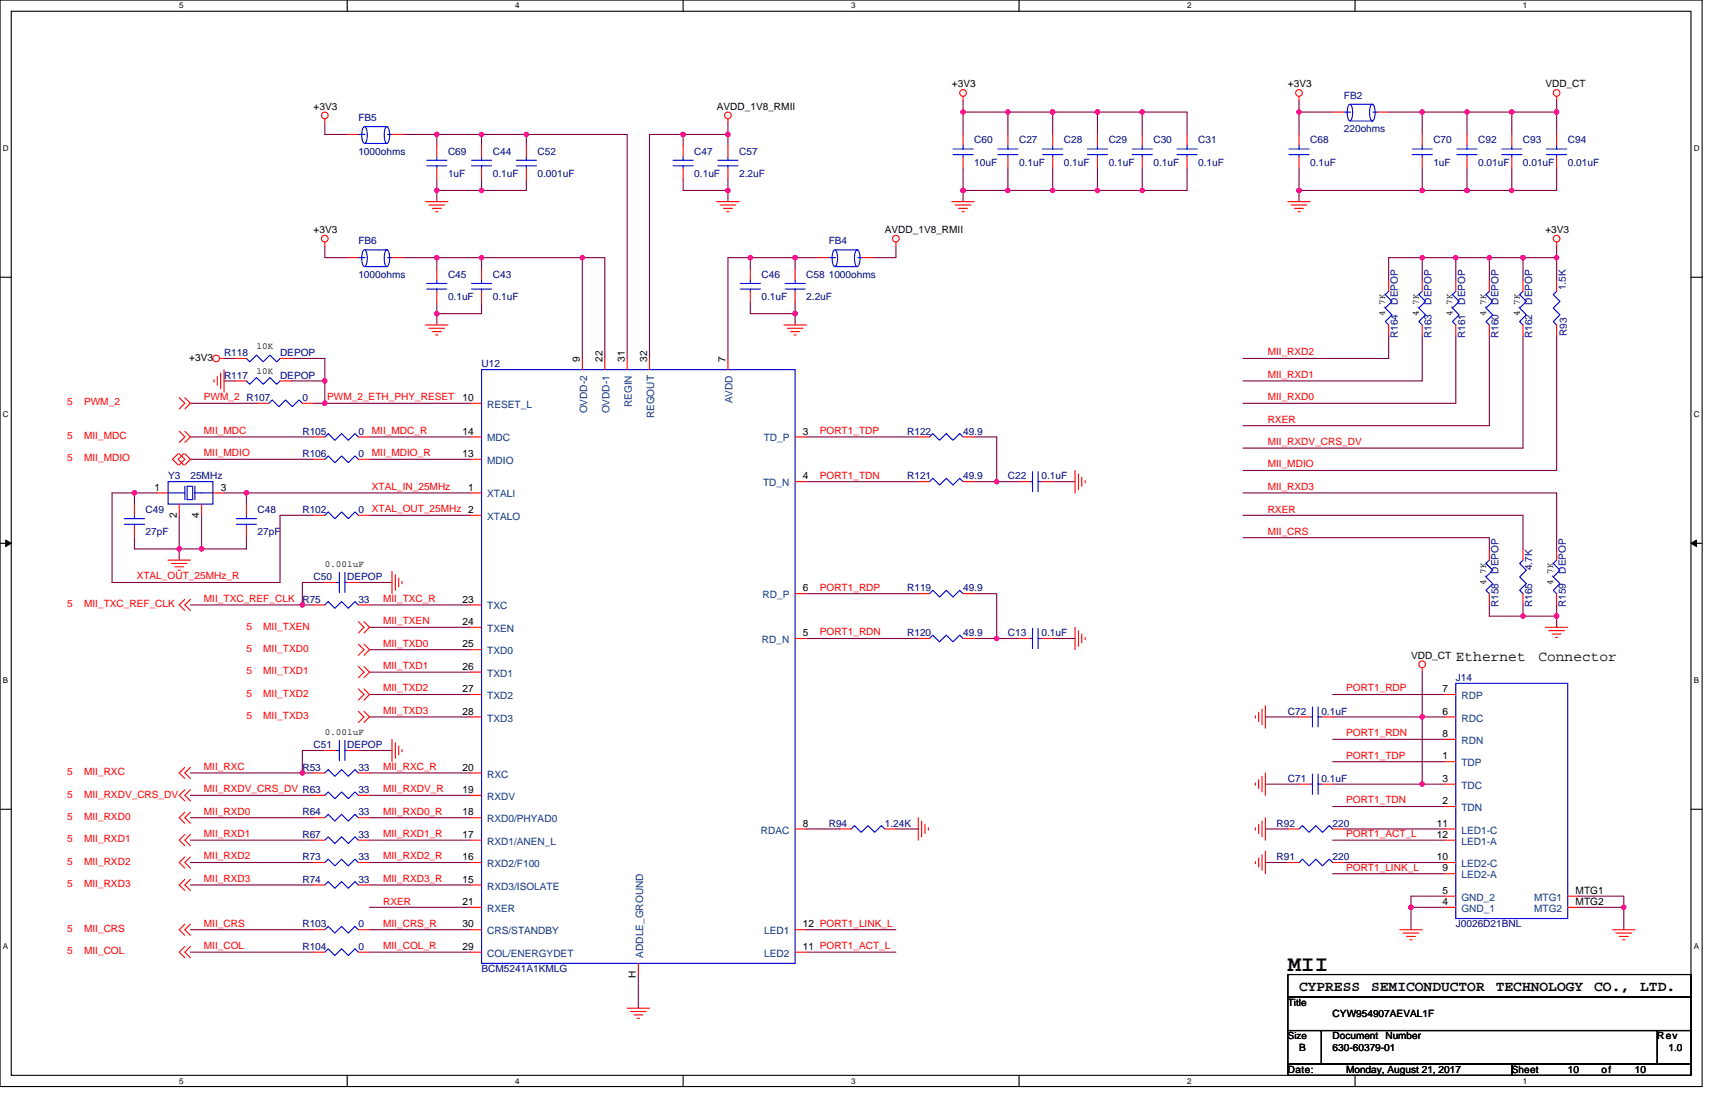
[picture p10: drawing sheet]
<svg xmlns="http://www.w3.org/2000/svg" width="432mm" height="279mm" viewBox="0 0 432 279" stroke-linecap="round" stroke-linejoin="round" font-family="sans-serif">
<path d="M0 0h428.6v273.5h-428.6zM2.8 2.8h422.9v267.9h-422.9z" fill="none" stroke="#000" stroke-width=".28"/>
<g fill="#fff">
<path d="M45.1 .3h1.1v2.3h-1.1z"/>
<path d="M45.1 271h1.1v2.2h-1.1z"/>
</g>
<path d="M87.4 0v2.8M87.4 270.7v2.8" fill="none" stroke="#000" stroke-width=".28"/>
<g fill="#fff">
<path d="M129.7 .3h1.1v2.3h-1.1z"/>
<path d="M129.7 271h1.1v2.2h-1.1z"/>
</g>
<path d="M172 0v2.8M172 270.7v2.8" fill="none" stroke="#000" stroke-width=".28"/>
<g fill="#fff">
<path d="M214.3 .3h1.1v2.3h-1.1z"/>
<path d="M214.3 271h1.1v2.2h-1.1z"/>
</g>
<path d="M256.6 0v2.8M256.6 270.7v2.8" fill="none" stroke="#000" stroke-width=".28"/>
<g fill="#fff">
<path d="M298.9 .3h1.1v2.3h-1.1z"/>
<path d="M298.9 271h1.1v2.2h-1.1z"/>
</g>
<path d="M341.2 0v2.8M341.2 270.7v2.8" fill="none" stroke="#000" stroke-width=".28"/>
<g fill="#fff">
<path d="M383.5 .3h1.1v2.3h-1.1z"/>
<path d="M383.5 271h1.1v2.2h-1.1z"/>
<path d="M.7 36.3h1.5v2.3h-1.5z"/>
<path d="M426.5 36.3h1.4v2.3h-1.4z"/>
<path d="M.7 103.3h1.5v2.2h-1.5z"/>
<path d="M426.5 103.3h1.4v2.2h-1.4z"/>
</g>
<path d="M0 69.8h2.8M425.7 69.8h2.9" fill="none" stroke="#000" stroke-width=".28"/>
<g fill="#fff">
<path d="M.7 170.2h1.4v2.3h-1.4z"/>
<path d="M426.5 170.2h1.3v2.3h-1.3z"/>
</g>
<path d="M0 136.8h2.8M425.7 136.8h2.9" fill="none" stroke="#000" stroke-width=".28"/>
<path d="M1.4 135.9l1.4 .9-1.4 .8zM425.7 136.8l1.4-.9v1.7z" fill="#000" stroke="#000" stroke-width=".25"/>
<g fill="#fff">
<path d="M.7 237.2h1.4v2.2h-1.4z"/>
<path d="M426.4 237.2h1.4v2.2h-1.4z"/>
</g>
<path d="M0 203.7h2.8M425.7 203.7h2.9M324.3 245.3h101.4v5.7h-101.4zM324.3 251h101.4v8.4h-101.4zM324.3 259.4h8.4v8.5h-8.4zM332.7 259.4h84.6v8.5h-84.6zM417.3 259.4h8.4v8.5h-8.4zM324.3 267.9h56.3v2.8h-56.3zM380.6 267.9h45.1v2.8h-45.1z" fill="none" stroke="#000" stroke-width=".28"/>
<g fill="none" stroke="#800040" stroke-width=".28">
<path d="M81.8 31v2.8h5.6M101.5 33.8h8.5M110 33.8v2.9M110 33.8h11.2M121.2 33.8v2.9M121.2 33.8h11.3M132.5 33.8h25.4v56.4M132.5 33.8v2.9M172 33.8h-8.5v56.4M172 33.8v2.9M172 33.8h11.3M183.3 31v2.8"/>
<path d="M183.3 33.8v2.9M242.5 28.2h11.3M242.5 25.4v2.8M242.5 28.2v5.6M253.8 28.2h11.2M253.8 28.2v5.6M265 28.2h11.3M265 28.2v5.6M276.3 28.2h11.3M276.3 28.2v5.6M287.6 28.2h11.3v5.6M287.6 28.2v5.6"/>
<path d="M327.1 28.2h8.4M327.1 28.2v5.6M327.1 25.4v2.8M349.6 28.2h8.5M369.4 28.2h-11.3v5.6M380.6 28.2h-11.2v5.6M391.9 28.2v5.6M391.9 25.4v2.8M391.9 28.2h-11.3v5.6M110 45.1v2.8M110 47.9v2.9M110 47.9h11.2"/>
<path d="M121.2 45.1v2.8M132.5 45.1v2.8h-11.3M172 45.1v2.8h11.3M183.3 45.1v2.8M183.3 47.9v2.9M242.5 42.3v5.6M242.5 47.9v2.9M242.5 47.9h11.3M253.8 47.9h11.2M253.8 42.3v5.6M265 47.9h11.3M265 42.3v5.6"/>
<path d="M276.3 47.9h11.3M276.3 42.3v5.6M287.6 42.3v5.6M298.9 42.3v5.6h-11.3M327.1 42.3v5.6M327.1 47.9h31M327.1 47.9v2.9M358.1 42.3v5.6M358.1 47.9h11.3M369.4 42.3v5.6h11.2M391.9 42.3v5.6h-11.3v-5.6M81.8 62v2.9h5.6"/>
<path d="M101.5 64.9h8.5M110 64.9v2.8M110 76.1v2.9M110 64.9h11.2M121.2 64.9v2.8M121.2 76.1v2.9h-11.2v2.8M121.2 64.9h25.4M146.6 64.9h5.7v25.3M146.6 64.9v25.3M188.9 76.1v2.9h11.3M188.9 64.9h11.3M188.9 64.9h-5.6v25.3"/>
<path d="M188.9 64.9v2.8M200.2 76.1v2.9M200.2 79v2.8M200.2 64.9v2.8M200.2 64.9h5.6M225.6 62v2.9h-5.7M358.1 64.9h-8.5v5.6M358.1 64.9v5.6M358.1 64.9h8.4M366.5 64.9h8.5M366.5 64.9v5.6M375 64.9v5.6"/>
<path d="M375 64.9h8.5M383.5 64.9v5.6M383.5 64.9h8.4M391.9 62v2.9M391.9 64.9v5.6M56.4 95.9h2.8M56.4 90.2h2.8M73.3 90.2h8.5v5.7M73.3 95.9h8.5M81.8 95.9v5.6M349.6 84.6v5.6h-36.6M358.1 84.6v11.3h-45.1"/>
<path d="M366.5 84.6v16.9h-53.5M375 84.6v22.5h-62M383.5 84.6v28.2h-70.5M391.9 84.6v33.8h-78.9M47.9 101.5h17M47.9 110h31.1M47.9 115.6h31.1M79 101.5h2.8M81.8 101.5h36.6M93 110h25.4M93 115.6h25.4M203 110h28.2"/>
<path d="M245.3 110h5.7v11.2M33.8 135.3v2.9h17M33.8 124.1v2.8M39.5 124.1h-11.3v22.5h42.3v-16.9h8.5M45.1 129.7v11.3M50.8 129.7v8.5M56.4 124.1h5.6M62 124.1v2.8M62 135.3v2.9h-11.2M62 124.1h56.4M93 129.7h25.4M203 121.2h28.2"/>
<path d="M245.3 121.2h5.7M251 121.2h5.6M265 121.2h5.7M313 135.3h62v2.9M313 124.1h78.9v14.1M313 129.7h70.5v8.5M47.9 152.3h28.2M76.1 152.3h2.9M81.8 146.6h-5.7v5.7M90.2 146.6h8.5M93 152.3h25.4M93 157.9h25.4"/>
<path d="M203 149.4h28.2M245.3 149.4h5.7v11.3M375 152.3v2.8h8.5M383.5 155.1h8.4M383.5 152.3v2.8M391.9 155.1v2.8M391.9 152.3v2.8M93 163.5h25.4M93 169.2h25.4M93 174.8h25.4M203 160.7h28.2M245.3 160.7h5.7"/>
<path d="M251 160.7h5.6M265 160.7h5.7M335.5 174.8h28.2M358.1 169.2v11.3h5.6M47.9 194.6h28.2M76.1 194.6h2.9M81.8 188.9h-5.7v5.7M90.2 188.9h8.5M93 194.6h25.4M93 180.5h25.4M318.6 180.5h8.5M318.6 197.4h8.5"/>
<path d="M335.5 180.5h22.6v16.9M335.5 197.4h22.6M335.5 191.7h28.2M335.5 186.1h28.2M358.1 197.4h5.6M47.9 200.2h31.1M47.9 205.8h31.1M47.9 211.5h31.1M47.9 217.1h31.1M93 200.2h25.4M93 205.8h25.4M93 211.5h25.4"/>
<path d="M93 217.1h25.4M203 208.7h8.5M225.6 208.7h5.6M318.6 208.7h5.7M318.6 217.1h5.7M335.5 211.5h28.2M335.5 219.9h28.2M335.5 203h28.2M338.3 208.7h25.4M338.3 217.1h25.4M47.9 222.8h31.1M47.9 234h31.1"/>
<path d="M47.9 239.7h31.1M93 222.8h25.4M93 228.4h25.4M93 234h25.4M93 239.7h25.4M203 234h22.6M203 239.7h22.6M355.3 228.4h8.4M355.3 228.4v5.6M363.7 225.6h-8.4v2.8M397.6 228.4h11.2M397.6 225.6h11.2v2.8"/>
<path d="M408.8 228.4v5.6M160.7 245.3v8.5"/>
</g>
<g fill="#f0f" stroke="#f0f" stroke-width=".28">
<circle cx="355.2" cy="228.4" r=".57"/>
<circle cx="408.8" cy="228.4" r=".56"/>
<circle cx="358.1" cy="197.4" r=".55"/>
<circle cx="358.1" cy="180.4" r=".55"/>
<circle cx="391.9" cy="64.9" r=".55"/>
<circle cx="358.1" cy="64.9" r=".55"/>
<circle cx="366.5" cy="64.9" r=".55"/>
<circle cx="383.4" cy="64.9" r=".56"/>
<circle cx="375" cy="64.9" r=".55"/>
<circle cx="253.7" cy="28.2" r=".55"/>
<circle cx="242.5" cy="28.2" r=".56"/>
<circle cx="287.6" cy="28.2" r=".55"/>
<circle cx="276.3" cy="28.2" r=".55"/>
<circle cx="265" cy="28.2" r=".55"/>
<circle cx="253.7" cy="47.9" r=".55"/>
<circle cx="242.5" cy="47.9" r=".56"/>
<circle cx="287.6" cy="47.9" r=".55"/>
<circle cx="276.3" cy="47.9" r=".55"/>
<circle cx="265" cy="47.9" r=".55"/>
<circle cx="327.1" cy="28.2" r=".56"/>
<circle cx="369.3" cy="28.2" r=".56"/>
<circle cx="380.6" cy="28.2" r=".55"/>
<circle cx="358.1" cy="28.2" r=".55"/>
<circle cx="327.1" cy="47.9" r=".56"/>
<circle cx="369.3" cy="47.9" r=".56"/>
<circle cx="380.6" cy="47.9" r=".55"/>
<circle cx="358.1" cy="47.9" r=".55"/>
<circle cx="391.9" cy="28.2" r=".55"/>
<circle cx="250.9" cy="121.2" r=".55"/>
<circle cx="250.9" cy="160.7" r=".55"/>
<circle cx="200.2" cy="64.9" r=".56"/>
<circle cx="188.9" cy="64.9" r=".55"/>
<circle cx="200.2" cy="78.9" r=".56"/>
<circle cx="183.3" cy="33.8" r=".55"/>
<circle cx="183.3" cy="47.9" r=".55"/>
<circle cx="172" cy="33.8" r=".56"/>
<circle cx="110" cy="33.8" r=".55"/>
<circle cx="132.5" cy="33.8" r=".55"/>
<circle cx="121.2" cy="33.8" r=".55"/>
<circle cx="121.2" cy="47.9" r=".55"/>
<circle cx="110" cy="47.9" r=".55"/>
<circle cx="110" cy="64.9" r=".55"/>
<circle cx="110" cy="78.9" r=".55"/>
<circle cx="121.2" cy="64.9" r=".55"/>
<circle cx="146.6" cy="64.9" r=".55"/>
<circle cx="81.8" cy="95.9" r=".55"/>
<circle cx="62" cy="124.1" r=".55"/>
<circle cx="33.8" cy="124.1" r=".55"/>
<circle cx="45.1" cy="138.2" r=".56"/>
<circle cx="50.8" cy="138.2" r=".55"/>
<circle cx="76.1" cy="194.5" r=".55"/>
<circle cx="76.1" cy="152.2" r=".55"/>
<circle cx="383.4" cy="155.1" r=".56"/>
<circle cx="391.9" cy="155.1" r=".55"/>
<circle cx="81.8" cy="101.5" r=".56"/>
</g>
<g fill="none" stroke="#f00" stroke-width=".28">
<path d="M81.8 29.9v1.1M87.4 33.8h2.8M98.7 33.8h2.8M110 36.7v2.8M121.2 36.7v2.8M132.5 36.7v2.8M172 36.7v2.8M183.3 36.7v2.8M183.3 29.9v1.1M242.5 24.3v1.1M242.5 39.5v2.8M242.5 33.8v2.9"/>
<path d="M253.8 39.5v2.8M253.8 33.8v2.9M265 39.5v2.8M265 33.8v2.9M276.3 39.5v2.8M276.3 33.8v2.9M287.6 39.5v2.8M287.6 33.8v2.9M298.9 39.5v2.8M298.9 33.8v2.9M327.1 39.5v2.8M327.1 33.8v2.9"/>
<path d="M327.1 24.3v1.1M335.5 28.2h2.8M346.8 28.2h2.8M358.1 39.5v2.8M358.1 33.8v2.9M369.4 39.5v2.8M369.4 33.8v2.9M380.6 39.5v2.8M380.6 33.8v2.9M391.9 24.3v1.1M391.9 39.5v2.8M391.9 33.8v2.9"/>
<path d="M107.1 50.8h5.7M108 51.6h4M108.8 52.5h2.3M109.7 53.3h.6M110 42.3v2.8M121.2 42.3v2.8M132.5 42.3v2.8M172 42.3v2.8M180.5 50.8h5.6M181.3 51.6h4M182.2 52.5h2.2M183 53.3h.6"/>
<path d="M183.3 42.3v2.8M239.7 50.8h5.6M240.5 51.6h4M241.4 52.5h2.2M242.2 53.3h.6M324.3 50.8h5.6M325.1 51.6h3.9M325.9 52.5h2.3M326.8 53.3h.5M81.8 60.9v1.1M87.4 64.9h2.8M98.7 64.9h2.8"/>
<path d="M110 73.3v2.8M110 67.7v2.8M121.2 73.3v2.8M121.2 67.7v2.8M188.9 73.3v2.8M188.9 67.7v2.8M200.2 73.3v2.8M200.2 67.7v2.8M205.8 64.9h2.9M217.1 64.9h2.8M225.6 60.9v1.1M349.6 70.5v2.8"/>
<path d="M358.1 70.5v2.8M366.5 70.5v2.8M375 70.5v2.8M383.5 70.5v2.8M391.9 60.9v1.1M391.9 70.5v2.8M53.9 95.6v.6M54.7 94.7v2.3M55.3 90.2h1.1M55.6 93.9v4M56.4 93v5.7M59.2 90.2h2.8"/>
<path d="M59.2 95.9h2.8M70.5 90.2h2.8M70.5 95.9h2.8M107.1 81.8h5.7M108 82.6h4M108.8 83.5h2.3M109.7 84.3h.6M146.6 90.2v2.8M152.3 90.2v2.8M157.9 90.2v2.8M163.5 90.2v2.8M183.3 90.2v2.8"/>
<path d="M197.4 81.8h5.6M198.2 82.6h4M199.1 83.5h2.2M199.9 84.3h.6M349.6 81.8v2.8M358.1 81.8v2.8M366.5 81.8v2.8M375 81.8v2.8M383.5 81.8v2.8M391.9 81.8v2.8M44.9 114.2l-1.5 1.4 1.5 1.4M45.1 100.1l1.4 1.4-1.4 1.4"/>
<path d="M45.1 108.6l1.4 1.4-1.4 1.4M45.1 114.2l1.4 1.4-1.4 1.4M46.2 114.2l-1.3 1.4 1.3 1.4M46.5 100.1l1.4 1.4-1.4 1.4M46.5 108.6l1.4 1.4-1.4 1.4M46.5 114.2l1.4 1.4-1.4 1.4M64.9 101.5h2.8M76.1 101.5h2.9M79 110h2.8M79 115.6h2.8M90.2 110h2.8M90.2 115.6h2.8"/>
<path d="M118.4 101.5h2.8M118.4 110h2.8M118.4 115.6h2.8M200.2 110h2.8M231.2 110h2.8M242.5 110h2.8M270.7 118.4v5.7M271.5 119.3v3.9M33.8 132.5v2.8M33.8 126.9v2.8M39.5 124.1h2.8M45.1 126.9v2.8"/>
<path d="M50.8 126.9v2.8M53.6 124.1h2.8M62 132.5v2.8M62 126.9v2.8M79 129.7h2.8M90.2 129.7h2.8M118.4 124.1h2.8M118.4 129.7h2.8M200.2 121.2h2.8M231.2 121.2h2.8M242.5 121.2h2.8M256.6 121.2h2.8"/>
<path d="M262.2 121.2h2.8M272.4 120.1v2.3M273.2 121v.5M375 138.2v2.8M383.5 138.2v2.8M391.9 138.2v2.8M42.3 141h5.6M43.2 141.8h3.9M44 142.7h2.2M44.9 143.5h.5M46.5 150.9l-1.4 1.4 1.4 1.4M47.9 150.9l-1.4 1.4 1.4 1.4"/>
<path d="M79 152.3h2.8M81.8 146.6h2.8M87.4 146.6h2.8M90.2 152.3h2.8M90.2 156.5l1.5 1.4-1.5 1.4M91.7 156.5l1.3 1.4-1.3 1.4M98.7 143.8v5.6M99.5 144.7v3.9M100.4 145.5v2.2M101.2 146.3v.6M118.4 152.3h2.8M118.4 157.9h2.8"/>
<path d="M200.2 149.4h2.8M231.2 149.4h2.8M242.5 149.4h2.8M270.7 157.9v5.6M271.5 158.8v3.9M272.4 159.6v2.2M375 149.4v2.9M383.5 149.4v2.9M389.1 157.9h5.6M389.9 158.7h4M390.8 159.6h2.2M391.9 149.4v2.9"/>
<path d="M90.2 162.1l1.5 1.4-1.5 1.5M90.2 167.8l1.5 1.4-1.5 1.4M90.2 173.4l1.5 1.4-1.5 1.4M90.2 179l1.5 1.5-1.5 1.4M91.7 162.1l1.3 1.4-1.3 1.5M91.7 167.8l1.3 1.4-1.3 1.4M91.7 173.4l1.3 1.4-1.3 1.4M91.7 179l1.3 1.5-1.3 1.4M118.4 163.5h2.8M118.4 169.2h2.8M118.4 174.8h2.8M200.2 160.7h2.8"/>
<path d="M231.2 160.7h2.8M242.5 160.7h2.8M256.6 160.7h2.8M262.2 160.7h2.8M273.2 160.4v.6M316.9 179.3v2.3M317.8 178.5v3.9M318.6 177.6v5.7M358.1 168.1v1.1M363.7 174.8h2.8M391.6 160.4h.6M46.5 193.1l-1.4 1.5 1.4 1.4"/>
<path d="M46.5 198.8l-1.4 1.4 1.4 1.4M47.9 193.1l-1.4 1.5 1.4 1.4M47.9 198.8l-1.4 1.4 1.4 1.4M79 194.6h2.8M81.8 188.9h2.8M87.4 188.9h2.8M90.2 194.6h2.8M98.7 186.1v5.6M99.5 186.9v4M100.4 187.8v2.2M101.2 188.6v.6M118.4 180.5h2.8"/>
<path d="M118.4 194.6h2.8M316.1 197.1v.6M316.1 180.2v.5M316.9 196.3v2.2M317.8 195.4v3.9M318.6 194.6v5.6M327.1 180.5h2.8M327.1 197.4h2.8M332.7 180.5h2.8M332.7 197.4h2.8M363.7 180.5h2.8M363.7 186.1h2.8"/>
<path d="M363.7 191.7h2.8M363.7 197.4h2.8M46.5 204.4l-1.4 1.4 1.4 1.4M46.5 210.1l-1.4 1.4 1.4 1.4M46.5 215.7l-1.4 1.4 1.4 1.4M47.9 204.4l-1.4 1.4 1.4 1.4M47.9 210.1l-1.4 1.4 1.4 1.4M47.9 215.7l-1.4 1.4 1.4 1.4M79 200.2h2.8M79 205.8h2.8M79 211.5h2.8M79 217.1h2.8"/>
<path d="M90.2 200.2h2.8M90.2 205.8h2.8M90.2 211.5h2.8M90.2 217.1h2.8M118.4 200.2h2.8M118.4 205.8h2.8M118.4 211.5h2.8M118.4 217.1h2.8M200.2 208.7h2.8M211.5 208.7h2.8M222.8 208.7h2.8M231.2 205.8v5.7"/>
<path d="M232.1 206.7v3.9M232.9 207.5v2.3M233.7 208.4v.5M316.1 216.8v.6M316.1 208.4v.5M316.9 216v2.2M316.9 207.5v2.3M317.8 215.1v4M317.8 206.7v3.9M318.6 214.3v5.6M318.6 205.8v5.7M324.3 208.7h2.8"/>
<path d="M324.3 217.1h2.8M335.5 208.7h2.8M335.5 217.1h2.8M363.7 203h2.8M363.7 208.7h2.8M363.7 211.5h2.8M363.7 217.1h2.8M363.7 219.9h2.8M46.5 221.3l-1.4 1.5 1.4 1.4M46.5 232.6l-1.4 1.4 1.4 1.4M46.5 238.3l-1.4 1.4 1.4 1.4M47.9 221.3l-1.4 1.5 1.4 1.4"/>
<path d="M47.9 232.6l-1.4 1.4 1.4 1.4M47.9 238.3l-1.4 1.4 1.4 1.4M79 234h2.8M79 239.7h2.8M79 222.8h2.8M90.2 234h2.8M90.2 239.7h2.8M90.2 222.8h2.8M118.4 222.8h2.8M118.4 228.4h2.8M118.4 234h2.8M118.4 239.7h2.8"/>
<path d="M200.2 239.7h2.8M200.2 234h2.8M352.4 234h5.7M353.3 234.9h3.9M354.1 235.7h2.3M355 236.6h.5M363.7 225.6h2.8M363.7 228.4h2.8M394.7 228.4h2.9M394.7 225.6h2.9M406 234h5.6M406.9 234.9h3.9"/>
<path d="M407.7 235.7h2.3M408.5 236.6h.6M157.9 253.8h5.6M158.7 254.6h4M159.6 255.5h2.2M160.4 256.3h.6M160.7 242.5v2.8"/>
<circle cx="81.8" cy="29" r=".84"/>
<circle cx="183.3" cy="29" r=".84"/>
<circle cx="242.5" cy="23.4" r=".84"/>
<circle cx="327.1" cy="23.4" r=".84"/>
<circle cx="391.9" cy="23.4" r=".84"/>
<circle cx="81.8" cy="60.1" r=".84"/>
<circle cx="225.6" cy="60.1" r=".84"/>
<circle cx="391.9" cy="60.1" r=".84"/>
<circle cx="54.4" cy="90.2" r=".84"/>
<circle cx="358.1" cy="167.2" r=".84"/>
</g>
<g fill="none" stroke="#00f" stroke-width=".28">
<path d="M90.2 33.8h1.7M91.6 32l.2-.1a2.81 2.81 0 0 1 .6 2.7 1.53 1.53 0 0 1-.6 1.5 2.83 2.83 0 0 1-.7-2.8zM91.9 31.9h5.7M91.9 36.1h5.7M97.2 32l.2-.1a2.81 2.81 0 0 1 .7 2.7 1.53 1.53 0 0 1-.7 1.5 3.2 3.2 0 0 1-.5-3.4zM97.6 33.8h1.1M110 39.5v.8M121.2 39.5v.8M132.5 39.5v.8M172 39.5v.8M183.3 39.5v.8M239.9 37.5h5.1"/>
<path d="M239.9 38.9h5.1M242.5 38.9v.6M242.5 36.7v.8M251.2 37.5h5.1M251.2 38.9h5.1M253.8 38.9v.6M253.8 36.7v.8M262.5 37.5h5.1M262.5 38.9h5.1M265 38.9v.6M265 36.7v.8M273.8 37.5h5"/>
<path d="M273.8 38.9h5M276.3 38.9v.6M276.3 36.7v.8M285.1 37.5h5M285.1 38.9h5M287.6 38.9v.6M287.6 36.7v.8M296.3 37.5h5.1M296.3 38.9h5.1M298.9 38.9v.6M298.9 36.7v.8M324.5 37.5h5.1"/>
<path d="M324.5 38.9h5.1M327.1 38.9v.6M327.1 36.7v.8M338.3 28.2h1.7M339.7 26.4l.2-.2a3.1 3.1 0 0 1 .5 3.4l-.5 .8a3.2 3.2 0 0 1-.6-3.3zM340 26.2h5.7M340 30.5h5.7M345.3 26.4l.2-.2a3.1 3.1 0 0 1 .6 3.4l-.6 .8a2.8 2.8 0 0 1-.6-2.7zM345.7 28.2h1.1M355.5 37.5h5.1M355.5 38.9h5.1M358.1 38.9v.6"/>
<path d="M358.1 36.7v.8M366.8 37.5h5.1M366.8 38.9h5.1M369.4 38.9v.6M369.4 36.7v.8M378.1 37.5h5.1M378.1 38.9h5.1M380.6 38.9v.6M380.6 36.7v.8M389.4 37.5h5M389.4 38.9h5M391.9 38.9v.6"/>
<path d="M391.9 36.7v.8M107.4 40.3h5.1M107.4 41.7h5.1M110 41.7v.6M118.7 40.3h5.1M118.7 41.7h5.1M121.2 41.7v.6M130 40.3h5.1M130 41.7h5.1M132.5 41.7v.6M169.5 40.3h5M169.5 41.7h5"/>
<path d="M172 41.7v.6M180.7 40.3h5.1M180.7 41.7h5.1M183.3 41.7v.6M90.2 64.9h1.7M91.6 63l.2-.1a2.81 2.81 0 0 1 .6 2.7 1.53 1.53 0 0 1-.6 1.5 2.83 2.83 0 0 1-.7-2.8zM91.9 62.9h5.7M91.9 67.1h5.7M97.2 63l.2-.1a2.81 2.81 0 0 1 .7 2.7 1.53 1.53 0 0 1-.7 1.5 3.2 3.2 0 0 1-.5-3.4zM97.6 64.9h1.1M107.4 71.4h5.1M107.4 72.7h5.1"/>
<path d="M110 72.7v.6M110 70.5v.9M118.7 71.4h5.1M118.7 72.7h5.1M121.2 72.7v.6M121.2 70.5v.9M186.4 71.4h5.1M186.4 72.7h5.1M188.9 72.7v.6M188.9 70.5v.9M197.7 71.4h5M197.7 72.7h5"/>
<path d="M200.2 72.7v.6M200.2 70.5v.9M208.7 64.9h1.7M210 63l.2-.1a2.81 2.81 0 0 1 .6 2.7 1.53 1.53 0 0 1-.6 1.5 3.2 3.2 0 0 1-.6-3.4zM210.4 62.9h5.6M210.4 67.1h5.6M215.6 63l.2-.1a2.81 2.81 0 0 1 .7 2.7 1.53 1.53 0 0 1-.7 1.5 2.83 2.83 0 0 1-.6-2.8zM216 64.9h1.1M349.6 73.3l-.8 .9 1.7 1.7-1.7 1.7 1.7 1.6-1.7 1.7 .8 .9M358.1 73.3l-.9 .9 1.7 1.7-1.7 1.7 1.7 1.6-1.7 1.7 .9 .9M366.5 73.3l-.8 .9 1.7 1.7-1.7 1.7 1.7 1.6-1.7 1.7 .8 .9M375 73.3l-.9 .9 1.7 1.7-1.7 1.7 1.7 1.6-1.7 1.7 .9 .9"/>
<path d="M383.5 73.3l-.9 .9 1.7 1.7-1.7 1.7 1.7 1.6-1.7 1.7 .9 .9M391.9 73.3l-.8 .9 1.7 1.7-1.7 1.7 1.7 1.6-1.7 1.7 .8 .9M62 90.2l.9 .9 1.7-1.7 1.7 1.7 1.7-1.7 1.7 1.7 .8-.9M62 95.9l.9 .8 1.7-1.7 1.7 1.7 1.7-1.7 1.7 1.7 .8-.8M121.2 93h79v149.5h-79zM67.7 101.5l.8-.8 1.7 1.7 1.7-1.7 1.7 1.7 1.7-1.7 .8 .8M81.8 110l.8-.9 1.7 1.7 1.7-1.7 1.7 1.7 1.7-1.7 .8 .9M81.8 115.6l.8-.8 1.7 1.7 1.7-1.7 1.7 1.7 1.7-1.7 .8 .8M234 110l.9-.9 1.7 1.7 1.7-1.7 1.6 1.7 1.7-1.7 .9 .9M260 118.7v5.1M261.4 118.7v5.1M31.3 130.6h5.1"/>
<path d="M31.3 132h5.1M33.8 132v.5M33.8 129.7v.9M42.3 121.2h11.3v5.7h-11.3zM42.3 124.1h4.2M46.5 122.4v3.4M47.1 122.4h1.4v3.4h-1.4zM49.1 122.4v3.4M49.1 124.1h4.5M59.5 130.6h5.1M59.5 132h5.1M62 132v.5"/>
<path d="M62 129.7v.9M81.8 129.7l.8-.8 1.7 1.7 1.7-1.7 1.7 1.7 1.7-1.7 .8 .8M234 121.2l.9-.8 1.7 1.7 1.7-1.7 1.6 1.7 1.7-1.7 .9 .8M259.4 121.2h.6M261.4 121.2h.8M81.8 152.3l.8-.9 1.7 1.7 1.7-1.7 1.7 1.7 1.7-1.7 .8 .9M84.6 146.6h.8M85.4 144.1v5.1M86.8 146.6h.6M86.8 144.1v5.1M234 149.4l.9-.8 1.7 1.7 1.7-1.7 1.6 1.7 1.7-1.7 .9 .8M260 158.2v5.1"/>
<path d="M261.4 158.2v5.1M375 141l-.9 .8 1.7 1.7-1.7 1.7 1.7 1.7-1.7 1.7 .9 .8M383.5 141l-.9 .8 1.7 1.7-1.7 1.7 1.7 1.7-1.7 1.7 .9 .8M391.9 141l-.8 .8 1.7 1.7-1.7 1.7 1.7 1.7-1.7 1.7 .8 .8M234 160.7l.9-.8 1.7 1.7 1.7-1.7 1.6 1.7 1.7-1.7 .9 .8M259.4 160.7h.6M261.4 160.7h.8M330.5 177.9v5.1M331.9 177.9v5.1M366.5 172h28.2v59.2h-28.2zM81.8 194.6l.8-.9 1.7 1.7 1.7-1.7 1.7 1.7 1.7-1.7 .8 .9M84.6 188.9h.8"/>
<path d="M85.4 186.4v5.1M86.8 188.9h.6M86.8 186.4v5.1M329.9 180.5h.6M329.9 197.4h.6M330.5 194.8v5.1M331.9 180.5h.8M331.9 197.4h.8M331.9 194.8v5.1M81.8 200.2l.8-.9 1.7 1.7 1.7-1.7 1.7 1.7 1.7-1.7 .8 .9M81.8 205.8l.8-.8 1.7 1.7 1.7-1.7 1.7 1.7 1.7-1.7 .8 .8M81.8 211.5l.8-.9 1.7 1.7 1.7-1.7 1.7 1.7 1.7-1.7 .8 .9"/>
<path d="M81.8 217.1l.8-.8 1.7 1.7 1.7-1.7 1.7 1.7 1.7-1.7 .8 .8M214.3 208.7l.8-.9 1.7 1.7 1.7-1.7 1.7 1.7 1.7-1.7 .9 .9M327.1 208.7l.8-.9 1.7 1.7 1.7-1.7 1.7 1.7 1.7-1.7 .8 .9M327.1 217.1l.8-.8 1.7 1.7 1.7-1.7 1.7 1.7 1.7-1.7 .8 .8M81.8 234l.8-.8 1.7 1.7 1.7-1.7 1.7 1.7 1.7-1.7 .8 .8M81.8 239.7l.8-.9 1.7 1.7 1.7-1.7 1.7 1.7 1.7-1.7 .8 .9M81.8 222.8l.8-.9 1.7 1.7 1.7-1.7 1.7 1.7 1.7-1.7 .8 .9"/>
</g>
<text font-size="5.6" x="324.3" y="244.3">MII</text>
<g font-size="3.7">
<text x="366.5" y="166.5">Ethernet</text>
<text x="387.3" y="166.5">Connector</text>
<text x="327.1" y="249.5">CYPRESS</text>
<text x="345.2" y="249.5">SEMICONDUCTOR</text>
<text x="376.6" y="249.5">TECHNOLOGY</text>
<text x="401.4" y="249.5">CO.,</text>
<text x="413" y="249.5">LTD.</text>
</g>
<g font-size="2.5">
<text x="239.7" y="22">+3V3</text>
<text x="324.3" y="22">+3V3</text>
<text x="389.1" y="22">VDD_CT</text>
<text x="79" y="27.6">+3V3</text>
<text x="180.5" y="27.6">AVDD_1V8_RMII</text>
<text x="79" y="58.7">+3V3</text>
<text x="222.8" y="58.7">AVDD_1V8_RMII</text>
<text x="389.1" y="58.7">+3V3</text>
<text x="47.7" y="90.8">+3V3</text>
<text x="146" y="91.1" transform="rotate(-90 146 91.1)">9</text>
<text x="151.7" y="91.1" transform="rotate(-90 151.7 91.1)">22</text>
<text x="157.3" y="91.1" transform="rotate(-90 157.3 91.1)">31</text>
<text x="162.9" y="91.1" transform="rotate(-90 162.9 91.1)">32</text>
<text x="182.7" y="91.1" transform="rotate(-90 182.7 91.1)">7</text>
<text x="116.4" y="100.9">10</text>
<text x="116.4" y="109.4">14</text>
<text x="202.2" y="109.4">3</text>
<text x="116.4" y="115">13</text>
<text x="38.9" y="123.5">1</text>
<text x="55.6" y="123.5">3</text>
<text x="117.9" y="123.5">1</text>
<text x="202.2" y="120.7">4</text>
<text x="44.5" y="130.3" transform="rotate(-90 44.5 130.3)">2</text>
<text x="50.2" y="130.3" transform="rotate(-90 50.2 130.3)">4</text>
<text x="202.2" y="148.8">6</text>
<text x="116.4" y="151.7">23</text>
<text x="116.4" y="157.3">24</text>
<text x="202.2" y="160.1">5</text>
<text x="116.4" y="162.9">25</text>
<text x="355.3" y="165.8">VDD_CT</text>
<text x="116.4" y="168.6">26</text>
<text x="116.4" y="174.2">27</text>
<text x="116.4" y="179.9">28</text>
<text x="363.2" y="174.2">7</text>
<text x="363.2" y="179.9">6</text>
<text x="363.2" y="185.5">8</text>
<text x="363.2" y="191.1">1</text>
<text x="116.4" y="194">20</text>
<text x="363.2" y="196.8">3</text>
<text x="116.4" y="199.6">19</text>
<text x="363.2" y="202.4">2</text>
<text x="116.4" y="205.2">18</text>
<text x="202.2" y="208.1">8</text>
<text x="361.7" y="208.1">11</text>
<text x="116.4" y="210.9">17</text>
<text x="361.7" y="210.9">12</text>
<text x="116.4" y="216.5">16</text>
<text x="361.7" y="216.5">10</text>
<text x="363.2" y="219.3">9</text>
<text x="116.4" y="222.2">15</text>
<text x="116.4" y="227.8">21</text>
<text x="363.2" y="225">5</text>
<text x="363.2" y="227.8">4</text>
<text x="396.7" y="227.8">MTG2</text>
<text x="396.7" y="225">MTG1</text>
<text x="116.4" y="233.4">30</text>
<text x="202.2" y="233.4">12 PORT1_LINK_L</text>
<text x="116.4" y="239.1">29</text>
<text x="202.2" y="239.1">11 PORT1_ACT_L</text>
<text x="160.1" y="246.3" transform="rotate(-90 160.1 246.3)">H</text>
<text x="324.3" y="253.2">Title</text>
<text x="335.5" y="256">CYW954907AEVAL1F</text>
<text x="324.3" y="261.6">Size</text>
<text x="335.5" y="261.6">Document</text>
<text x="348.8" y="261.6">Number</text>
<text x="417.3" y="261.6">Rev</text>
<text x="327.1" y="264.5">B</text>
<text x="335.5" y="264.5">630-60379-01</text>
<text x="420.1" y="264.5">1.0</text>
<text x="324.3" y="270.1">Date:</text>
<text x="338.9" y="270.1">Monday, August 21, 2017</text>
<text x="380.6" y="270.1">Sheet</text>
<text x="394.7" y="270.1">10</text>
<text x="403.2" y="270.1">of</text>
<text x="411.6" y="270.1">10</text>
</g>
<g font-size="2.5" fill="#000080">
<text x="338.3" y="24.8">FB2</text>
<text x="90.2" y="30.5">FB5</text>
<text x="338.3" y="33.3">220ohms</text>
<text x="90.2" y="38.9">1000ohms</text>
<text x="112.8" y="38.9">C69</text>
<text x="124.1" y="38.9">C44</text>
<text x="135.3" y="38.9">C52</text>
<text x="174.8" y="38.9">C47</text>
<text x="186.1" y="38.9">C57</text>
<text x="245.3" y="36.1">C60</text>
<text x="245.3" y="41.7">10uF</text>
<text x="256.6" y="36.1">C27</text>
<text x="256.6" y="41.7">0.1uF</text>
<text x="267.9" y="36.1">C28</text>
<text x="267.9" y="41.7">0.1uF</text>
<text x="279.1" y="36.1">C29</text>
<text x="279.1" y="41.7">0.1uF</text>
<text x="290.4" y="36.1">C30</text>
<text x="290.4" y="41.7">0.1uF</text>
<text x="301.7" y="36.1">C31</text>
<text x="301.7" y="41.7">0.1uF</text>
<text x="329.9" y="36.1">C68</text>
<text x="329.9" y="41.7">0.1uF</text>
<text x="360.9" y="36.1">C70</text>
<text x="360.9" y="41.7">1uF</text>
<text x="372.2" y="36.1">C92</text>
<text x="372.2" y="41.7">0.01uF</text>
<text x="383.5" y="36.1">C93</text>
<text x="383.5" y="41.7">0.01uF</text>
<text x="394.7" y="36.1">C94</text>
<text x="394.7" y="41.7">0.01uF</text>
<text x="112.8" y="44.6">1uF</text>
<text x="124.1" y="44.6">0.1uF</text>
<text x="135.3" y="44.6">0.001uF</text>
<text x="174.8" y="44.6">0.1uF</text>
<text x="186.1" y="44.6">2.2uF</text>
<text x="90.2" y="61.5">FB6</text>
<text x="208.7" y="61.5">FB4</text>
<text x="90.2" y="69.9">1000ohms</text>
<text x="112.8" y="69.9">C45</text>
<text x="124.1" y="69.9">C43</text>
<text x="191.7" y="69.9">C46</text>
<text x="203" y="69.9">C58</text>
<text x="208.7" y="69.9">1000ohms</text>
<text x="112.8" y="75.6">0.1uF</text>
<text x="124.1" y="75.6">0.1uF</text>
<text x="191.7" y="75.6">0.1uF</text>
<text x="203" y="75.6">2.2uF</text>
<text x="352" y="76.7" transform="rotate(-90 352 76.7)">DEPOP</text>
<text x="360.4" y="76.7" transform="rotate(-90 360.4 76.7)">DEPOP</text>
<text x="368.9" y="76.7" transform="rotate(-90 368.9 76.7)">DEPOP</text>
<text x="377.3" y="76.7" transform="rotate(-90 377.3 76.7)">DEPOP</text>
<text x="385.8" y="76.7" transform="rotate(-90 385.8 76.7)">DEPOP</text>
<text x="394.3" y="73" transform="rotate(-90 394.3 73)">1.5K</text>
<text x="56.4" y="89.7">R118</text>
<text x="70.5" y="89.7">DEPOP</text>
<text x="352" y="85.2" transform="rotate(-90 352 85.2)">R164</text>
<text x="360.4" y="85.2" transform="rotate(-90 360.4 85.2)">R163</text>
<text x="368.9" y="85.2" transform="rotate(-90 368.9 85.2)">R161</text>
<text x="377.3" y="85.2" transform="rotate(-90 377.3 85.2)">R160</text>
<text x="385.8" y="85.2" transform="rotate(-90 385.8 85.2)">R162</text>
<text x="394.5" y="84.6" transform="rotate(-90 394.5 84.6)">R93</text>
<text x="56.4" y="95.3">R117</text>
<text x="70.5" y="95.3">DEPOP</text>
<text x="121.2" y="92.5">U12</text>
<text x="76.1" y="100.9">0</text>
<text x="76.1" y="109.4">R105</text>
<text x="90.2" y="109.4">0</text>
<text x="228.4" y="109.4">R122</text>
<text x="242.5" y="109.4">49.9</text>
<text x="76.1" y="115">R106</text>
<text x="90.2" y="115">0</text>
<text x="42.3" y="120.7">Y3</text>
<text x="47.9" y="120.7">25MHz</text>
<text x="228.4" y="120.7">R121</text>
<text x="242.5" y="120.7">49.9</text>
<text x="253.8" y="120.7">C22</text>
<text x="262.2" y="120.7">0.1uF</text>
<text x="36.7" y="129.1">C49</text>
<text x="64.9" y="129.1">C48</text>
<text x="76.1" y="129.1">R102</text>
<text x="90.2" y="129.1">0</text>
<text x="36.7" y="134.8">27pF</text>
<text x="64.9" y="134.8">27pF</text>
<text x="385.8" y="143.5" transform="rotate(-90 385.8 143.5)">4.7K</text>
<text x="79" y="146">C50</text>
<text x="87.4" y="146">DEPOP</text>
<text x="228.4" y="148.9">R119</text>
<text x="242.5" y="148.9">49.9</text>
<text x="377.3" y="144.4" transform="rotate(-90 377.3 144.4)">DEPOP</text>
<text x="394.3" y="144.4" transform="rotate(-90 394.3 144.4)">DEPOP</text>
<text x="76.1" y="151.7">R75</text>
<text x="90.2" y="151.7">33</text>
<text x="377.3" y="152.8" transform="rotate(-90 377.3 152.8)">R158</text>
<text x="385.8" y="152.8" transform="rotate(-90 385.8 152.8)">R165</text>
<text x="394.3" y="152.8" transform="rotate(-90 394.3 152.8)">R159</text>
<text x="228.4" y="160.1">R120</text>
<text x="242.5" y="160.1">49.9</text>
<text x="253.8" y="160.1">C13</text>
<text x="262.2" y="160.1">0.1uF</text>
<text x="366.5" y="171.4">J14</text>
<text x="324.3" y="179.9">C72</text>
<text x="332.7" y="179.9">0.1uF</text>
<text x="79" y="188.3">C51</text>
<text x="87.4" y="188.3">DEPOP</text>
<text x="76.1" y="194">R53</text>
<text x="90.2" y="194">33</text>
<text x="324.3" y="196.8">C71</text>
<text x="332.7" y="196.8">0.1uF</text>
<text x="90.2" y="199.6">33</text>
<text x="76.1" y="205.3">R64</text>
<text x="90.2" y="205.3">33</text>
<text x="208.7" y="208.1">R94</text>
<text x="222.8" y="208.1">1.24K</text>
<text x="321.4" y="208.1">R92</text>
<text x="335.5" y="208.1">220</text>
<text x="76.1" y="210.9">R67</text>
<text x="90.2" y="210.9">33</text>
<text x="76.1" y="216.5">R73</text>
<text x="90.2" y="216.5">33</text>
<text x="321.4" y="216.5">R91</text>
<text x="335.5" y="216.5">220</text>
<text x="76.1" y="222.2">R74</text>
<text x="90.2" y="222.2">33</text>
<text x="76.1" y="233.4">R103</text>
<text x="90.2" y="233.4">0</text>
<text x="366.5" y="233.4">J0026D21BNL</text>
<text x="76.1" y="239.1">R104</text>
<text x="90.2" y="239.1">0</text>
<text x="121.2" y="244.7">BCM5241A1KMLG</text>
</g>
<g font-size="2.5" fill="#f00">
<text x="319.2" y="89.5">MII_RXD2</text>
<text x="319.2" y="95.1">MII_RXD1</text>
<text x="51.3" y="100.7">PWM_2 R107</text>
<text x="82.4" y="100.7">PWM_2_ETH_PHY_RESET</text>
<text x="319.2" y="100.7">MII_RXD0</text>
<text x="16.9" y="102.1">5</text>
<text x="21.2" y="102.1">PWM_2</text>
<text x="319.2" y="106.6">RXER</text>
<text x="16.9" y="110.5">5</text>
<text x="21.2" y="110.5">MII_MDC</text>
<text x="51.3" y="109.2">MII_MDC</text>
<text x="93.6" y="109.2">MII_MDC_R</text>
<text x="206.4" y="109.2">PORT1_TDP</text>
<text x="319.2" y="112">MII_RXDV_CRS_DV</text>
<text x="16.9" y="116.2">5</text>
<text x="21.2" y="116.2">MII_MDIO</text>
<text x="51.3" y="114.8">MII_MDIO</text>
<text x="93.6" y="114.8">MII_MDIO_R</text>
<text x="319.2" y="117.6">MII_MDIO</text>
<text x="93.6" y="123.3">XTAL_IN_25MHz</text>
<text x="206.4" y="120.5">PORT1_TDN</text>
<text x="319.2" y="123.3">MII_RXD3</text>
<text x="93.6" y="128.9">XTAL_OUT_25MHz 2</text>
<text x="319.2" y="129.1">RXER</text>
<text x="319.2" y="134.6">MII_CRS</text>
<text x="34.4" y="145.8">XTAL_OUT_25MHz_R</text>
<text x="206.4" y="148.7">PORT1_RDP</text>
<text x="16.9" y="152.8">5</text>
<text x="21.2" y="152.8">MII_TXC_REF_CLK</text>
<text x="51.3" y="151.5">MII_TXC_REF_CLK</text>
<text x="96.5" y="151.5">MII_TXC_R</text>
<text x="62" y="158.5">5</text>
<text x="66.3" y="158.5">MII_TXEN</text>
<text x="96.5" y="157.1">MII_TXEN</text>
<text x="206.4" y="159.9">PORT1_RDN</text>
<text x="62" y="164.1">5</text>
<text x="66.3" y="164.1">MII_TXD0</text>
<text x="96.5" y="162.8">MII_TXD0</text>
<text x="62" y="169.7">5</text>
<text x="66.3" y="169.7">MII_TXD1</text>
<text x="96.5" y="168.4">MII_TXD1</text>
<text x="62" y="175.4">5</text>
<text x="66.3" y="175.4">MII_TXD2</text>
<text x="96.5" y="174">MII_TXD2</text>
<text x="96.5" y="179.7">MII_TXD3</text>
<text x="338.9" y="174">PORT1_RDP</text>
<text x="62" y="181">5</text>
<text x="66.3" y="181">MII_TXD3</text>
<text x="338.9" y="185.3">PORT1_RDN</text>
<text x="338.9" y="190.9">PORT1_TDP</text>
<text x="16.9" y="195.1">5</text>
<text x="21.2" y="195.1">MII_RXC</text>
<text x="51.3" y="193.8">MII_RXC</text>
<text x="96.5" y="193.8">MII_RXC_R</text>
<text x="16.9" y="200.7">5</text>
<text x="21.2" y="200.7">MII_RXDV_CRS_DV</text>
<text x="51.3" y="199.4">MII_RXDV_CRS_DV R63</text>
<text x="96.5" y="199.4">MII_RXDV_R</text>
<text x="338.9" y="202.2">PORT1_TDN</text>
<text x="16.9" y="206.4">5</text>
<text x="21.2" y="206.4">MII_RXD0</text>
<text x="51.3" y="205">MII_RXD0</text>
<text x="96.5" y="205">MII_RXD0_R</text>
<text x="16.9" y="212">5</text>
<text x="21.2" y="212">MII_RXD1</text>
<text x="51.3" y="210.7">MII_RXD1</text>
<text x="96.5" y="210.7">MII_RXD1_R</text>
<text x="338.9" y="210.7">PORT1_ACT_L</text>
<text x="16.9" y="217.7">5</text>
<text x="21.2" y="217.7">MII_RXD2</text>
<text x="51.3" y="216.3">MII_RXD2</text>
<text x="51.3" y="222">MII_RXD3</text>
<text x="96.5" y="216.3">MII_RXD2_R</text>
<text x="96.5" y="222">MII_RXD3_R</text>
<text x="338.9" y="219.1">PORT1_LINK_L</text>
<text x="16.9" y="223.3">5</text>
<text x="21.2" y="223.3">MII_RXD3</text>
<text x="96.5" y="227.8">RXER</text>
<text x="51.3" y="233.2">MII_CRS</text>
<text x="96.5" y="233.2">MII_CRS_R</text>
<text x="16.9" y="234.6">5</text>
<text x="21.2" y="234.6">MII_CRS</text>
<text x="51.3" y="238.9">MII_COL</text>
<text x="96.5" y="238.9">MII_COL_R</text>
<text x="16.9" y="240.2">5</text>
<text x="21.2" y="240.2">MII_COL</text>
</g>
<g font-size="2.5" fill="#004080">
<text x="184.5" y="101.5" transform="rotate(-90 184.5 101.5)">AVDD</text>
<text x="122.7" y="102.7">RESET_L</text>
<text x="147.8" y="104.1" transform="rotate(-90 147.8 104.1)">OVDD-2</text>
<text x="153.5" y="104.1" transform="rotate(-90 153.5 104.1)">OVDD-1</text>
<text x="159.1" y="102.5" transform="rotate(-90 159.1 102.5)">REGIN</text>
<text x="164.7" y="105.3" transform="rotate(-90 164.7 105.3)">REGOUT</text>
<text x="122.7" y="111.1">MDC</text>
<text x="192.3" y="111.1">TD_P</text>
<text x="122.7" y="116.8">MDIO</text>
<text x="122.7" y="125.2">XTALI</text>
<text x="192.1" y="122.4">TD_N</text>
<text x="122.7" y="130.9">XTALO</text>
<text x="122.7" y="153.4">TXC</text>
<text x="192" y="150.6">RD_P</text>
<text x="122.7" y="159">TXEN</text>
<text x="191.8" y="161.9">RD_N</text>
<text x="122.7" y="164.7">TXD0</text>
<text x="122.7" y="170.3">TXD1</text>
<text x="122.7" y="176">TXD2</text>
<text x="368" y="176">RDP</text>
<text x="122.7" y="181.6">TXD3</text>
<text x="368" y="181.6">RDC</text>
<text x="368" y="187.2">RDN</text>
<text x="122.7" y="195.7">RXC</text>
<text x="368" y="192.9">TDP</text>
<text x="122.7" y="201.3">RXDV</text>
<text x="368" y="198.5">TDC</text>
<text x="122.7" y="207">RXD0/PHYAD0</text>
<text x="191.6" y="209.8">RDAC</text>
<text x="368" y="204.2">TDN</text>
<text x="368" y="209.8">LED1-C</text>
<text x="122.7" y="212.6">RXD1/ANEN_L</text>
<text x="368" y="212.6">LED1-A</text>
<text x="122.7" y="218.2">RXD2/F100</text>
<text x="368" y="218.2">LED2-C</text>
<text x="368" y="221.1">LED2-A</text>
<text x="122.7" y="223.9">RXD3/ISOLATE</text>
<text x="368" y="226.7">GND_2</text>
<text x="386.3" y="226.7">MTG1</text>
<text x="122.7" y="229.5">RXER</text>
<text x="368" y="229.5">GND_1</text>
<text x="386.3" y="229.5">MTG2</text>
<text x="122.7" y="235.2">CRS/STANDBY</text>
<text x="192.4" y="235.2">LED1</text>
<text x="122.7" y="240.8">COL/ENERGYDET</text>
<text x="161.9" y="241.1" transform="rotate(-90 161.9 241.1)">ADDLE_GROUND</text>
<text x="192.4" y="240.8">LED2</text>
</g>
<g font-size="2.3">
<text x="348.8" y="79.5" transform="rotate(-90 348.8 79.5)">4.7K</text>
<text x="357.3" y="79.5" transform="rotate(-90 357.3 79.5)">4.7K</text>
<text x="365.7" y="79.5" transform="rotate(-90 365.7 79.5)">4.7K</text>
<text x="374.2" y="79.5" transform="rotate(-90 374.2 79.5)">4.7K</text>
<text x="382.6" y="79.5" transform="rotate(-90 382.6 79.5)">4.7K</text>
<text x="64.6" y="87.8">10K</text>
<text x="64.6" y="94">10K</text>
<text x="81.8" y="142.8">0.001uF</text>
<text x="374.2" y="147.2" transform="rotate(-90 374.2 147.2)">4.7K</text>
<text x="391.1" y="147.2" transform="rotate(-90 391.1 147.2)">4.7K</text>
<text x="81.8" y="185.1">0.001uF</text>
</g>
<g font-size="2">
<text x="45.1" y="2.1">5</text>
<text x="129.7" y="2.1">4</text>
<text x="214.3" y="2.1">3</text>
<text x="298.9" y="2.1">2</text>
<text x="383.5" y="2.1">1</text>
<text x=".7" y="38.1">D</text>
<text x="426.5" y="38.1">D</text>
<text x=".7" y="105.1">C</text>
<text x="426.5" y="105.1">C</text>
<text x=".7" y="172">B</text>
<text x="426.5" y="172">B</text>
<text x=".7" y="239">A</text>
<text x="426.5" y="239">A</text>
<text x="45.1" y="272.8">5</text>
<text x="129.7" y="272.8">4</text>
<text x="214.3" y="272.8">3</text>
<text x="298.9" y="272.8">2</text>
<text x="383.5" y="272.8">1</text>
</g>
</svg>
